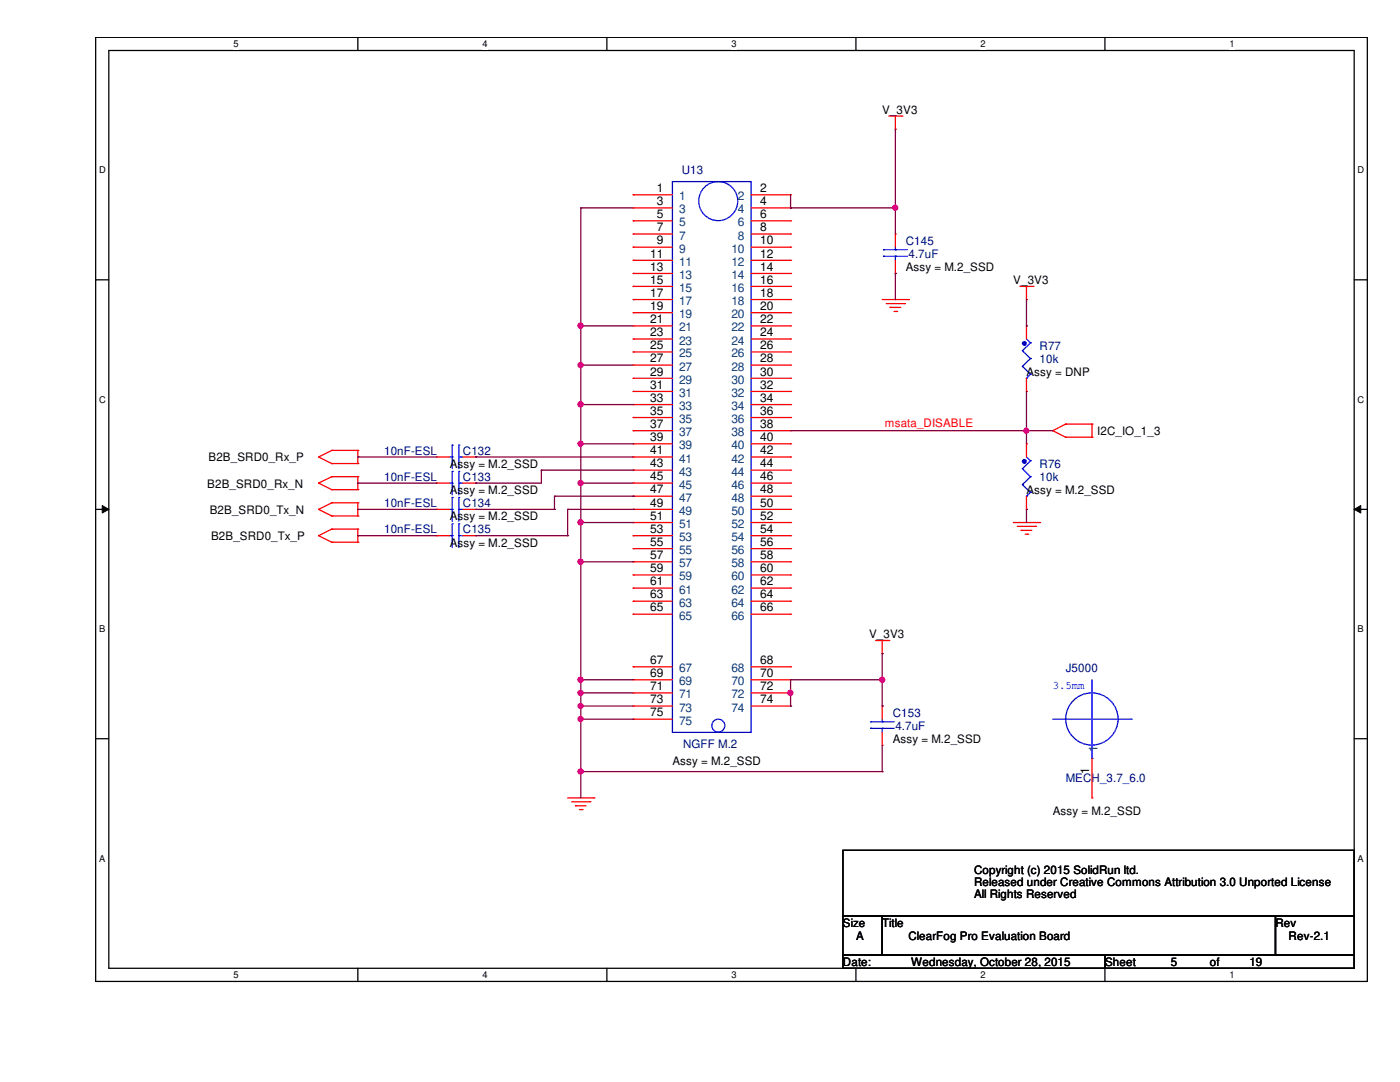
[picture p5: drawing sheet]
<svg xmlns="http://www.w3.org/2000/svg" width="279mm" height="216mm" viewBox="0 0 279 216" stroke-linecap="round" stroke-linejoin="round" font-family="sans-serif">
<path d="M19.1 7.5h253.8v188.3h-253.8zM21.7 10.1h248.6v183.1h-248.6z" fill="none" stroke="#000" stroke-width=".25"/>
<g fill="#fff">
<path d="M46.6 7.7h1v2.1h-1z"/>
<path d="M46.6 193.5h1v2.1h-1z"/>
</g>
<path d="M71.4 7.5v2.6M71.4 193.2v2.6" fill="none" stroke="#000" stroke-width=".25"/>
<g fill="#fff">
<path d="M96.3 7.7h1v2.1h-1z"/>
<path d="M96.3 193.5h1v2.1h-1z"/>
</g>
<path d="M121.1 7.5v2.6M121.1 193.2v2.6" fill="none" stroke="#000" stroke-width=".25"/>
<g fill="#fff">
<path d="M146 7.7h1v2.1h-1z"/>
<path d="M146 193.5h1v2.1h-1z"/>
</g>
<path d="M170.8 7.5v2.6M170.8 193.2v2.6" fill="none" stroke="#000" stroke-width=".25"/>
<g fill="#fff">
<path d="M195.7 7.7h1v2.1h-1z"/>
<path d="M195.7 193.5h1v2.1h-1z"/>
</g>
<path d="M220.5 7.5v2.6M220.5 193.2v2.6" fill="none" stroke="#000" stroke-width=".25"/>
<g fill="#fff">
<path d="M245.4 7.7h1v2.1h-1z"/>
<path d="M245.4 193.5h1v2.1h-1z"/>
<path d="M19.8 32.9h1.3v2.1h-1.3z"/>
<path d="M270.9 32.9h1.3v2.1h-1.3z"/>
<path d="M19.8 78.7h1.3v2.1h-1.3z"/>
<path d="M270.9 78.7h1.3v2.1h-1.3z"/>
</g>
<path d="M19.1 55.8h2.6M270.3 55.8h2.6" fill="none" stroke="#000" stroke-width=".25"/>
<g fill="#fff">
<path d="M19.8 124.5h1.2v2.1h-1.2z"/>
<path d="M270.9 124.5h1.3v2.1h-1.3z"/>
</g>
<path d="M19.1 101.6h2.6M270.3 101.6h2.6" fill="none" stroke="#000" stroke-width=".25"/>
<path d="M20.4 100.9l1.3 .7-1.3 .8zM270.3 101.6l1.3-.7v1.5z" fill="#000"/>
<path d="M20.4 100.9l1.3 .7-1.3 .8zM270.3 101.6l1.3-.7v1.5z" fill="none" stroke="#000" stroke-width=".2"/>
<g fill="#fff">
<path d="M19.8 170.3h1.2v2h-1.2z"/>
<path d="M270.9 170.3h1.3v2h-1.3z"/>
</g>
<path d="M19.1 147.4h2.6M270.3 147.4h2.6M168.2 169.7h102.1v13.1h-102.1zM168.2 182.8h7.9v7.8h-7.9zM168.2 190.6h52.4v2.6h-52.4zM176.1 182.8h78.5v7.8h-78.5zM220.6 190.6h49.7v2.6h-49.7zM254.6 182.8h15.7v7.8h-15.7z" fill="none" stroke="#000" stroke-width=".25"/>
<g fill="none" stroke="#f00" stroke-width=".25">
<path d="M177.4 23.2h2.6M178.7 25.8h.1M178.7 23.2v2.6M180 23.2h.1M176.1 59.8h5.2M178.7 46.7h.1M178.7 54.6h.1M178.7 46.7v2.6M178.7 51.9v2.7M181.3 59.8h.1M203.5 57.1h2.7M204.9 59.8h.1"/>
<path d="M204.9 57.1v2.7M206.2 57.1h.1M176.9 60.6h3.6M177.6 61.3h.1M177.6 61.3h2.1M178.4 62.1h.5M178.9 62.1h.1M180.5 60.6h.1M63.6 96.4h.1M63.6 91.2h.1M63.6 96.4l2.6 1.3M63.6 91.2l2.6 1.3"/>
<path d="M66.2 97.7h.1M66.2 95.1h.1M66.2 92.5h.1M66.2 89.9h.1M66.2 97.7h5.2M66.2 95.1l-2.6 1.3M66.2 95.1h5.2M66.2 92.5h5.2M66.2 89.9l-2.6 1.3M66.2 89.9h5.2M71.4 95.1h.1M71.4 97.7h.1"/>
<path d="M71.4 89.9h.1M71.4 92.5h.1M71.4 89.9v2.6M71.4 95.1v2.6M87.1 91.2h.1M87.1 91.2h2.6M92.4 91.2h2.6M95 91.2h.1M210.1 85.9h.1M210.1 85.9l2.6 1.3M212.7 84.6h.1M212.7 87.2h.1"/>
<path d="M212.7 84.6h5.2M212.7 84.6l-2.6 1.3M212.7 87.2h5.2M217.9 87.2h.1M217.9 84.6h.1M217.9 84.6v2.6M63.6 106.9h.1M63.6 101.6h.1M63.6 106.9l2.6 1.3M63.6 101.6l2.6 1.4M66.2 108.2h.1M66.2 105.6h.1"/>
<path d="M66.2 103h.1M66.2 100.3h.1M66.2 108.2h5.2M66.2 105.6l-2.6 1.3M66.2 105.6h5.2M66.2 103h5.2M66.2 100.3l-2.6 1.3M66.2 100.3h5.2M71.4 105.6h.1M71.4 108.2h.1M71.4 100.3h.1M71.4 103h.1"/>
<path d="M71.4 100.3v2.7M71.4 105.6v2.6M87.1 106.9h.1M87.1 106.9h2.6M92.4 106.9h2.6M95 106.9h.1M202.2 104.3h5.3M203 105h3.7M203.8 105.8h.1M203.8 105.8h2.1M204.6 106.6h.5M205.1 106.6h.1"/>
<path d="M206.7 105h.1M207.5 104.3h.1M174.8 127.8h2.6M176.1 130.4h.1M176.1 127.8v2.6M177.4 127.8h.1M113.3 159.2h5.2M114.1 160h3.6M117.7 160h.1M118.5 159.2h.1M217.9 159.2h.1M217.9 151.3v7.9"/>
<path d="M114.9 160.8h.1M114.9 160.8h2.1M115.7 161.5h.5M116.2 161.5h.1"/>
</g>
<g fill="none" stroke="#00f" stroke-width=".25">
<path d="M176.3 51.1h.1M176.3 49.8h.1M176.3 51.1h4.8M176.3 49.8h4.8M178.7 49.8h.1M178.7 51.1h.1M178.7 49.3v.5M178.7 51.1v.8M89.7 91.2h.6M90.3 91.2h.1M90.3 88.8h.1M90.3 88.8v4.7"/>
<path d="M91.6 88.8h.1M91.6 91.2h.1M91.6 88.8v4.7M91.6 91.2h.8M204 93.5h.1M204 96.7h.1M204 93.5l1.7 1.6M204 96.7l1.7 1.6M204.9 99h.1M204.9 91.2l.8 .7M205.7 91.9h.1M205.7 95.1h.1"/>
<path d="M205.7 98.3h.1M205.7 91.9l-1.7 1.6M205.7 95.1l-1.7 1.6M205.7 98.3l-.8 .7M89.7 106.9h.6M90.3 106.9h.1M90.3 104.5h.1M90.3 104.5v4.7M91.6 104.5h.1M91.6 106.9h.1M91.6 106.9h.8M91.6 104.5v4.7"/>
<path d="M217.9 135.6v15.7M210.1 143.5h15.7M217.9 151.3h.1M225.8 143.5h.1"/>
<circle cx="217.9" cy="143.5" r="5.2"/>
</g>
<circle cx="204.4" cy="92.1" r=".38" fill="#00f"/>
<g fill="none" stroke="#00f" stroke-width=".25">
<path d="M204 70h.1M204 73.1h.1M204 70l1.7 1.5M204 73.1l1.7 1.6M204.9 75.5h.1M204.9 67.6l.8 .8M205.7 68.4h.1M205.7 71.5h.1M205.7 74.7h.1M205.7 68.4l-1.7 1.6M205.7 71.5l-1.7 1.6M205.7 74.7l-.8 .8"/>
<path d="M89.7 96.4h.6M90.3 96.4h.1M90.3 94.1h.1M90.3 94.1v4.7M91.6 94.1h.1M91.6 96.4h.1M91.6 96.4h.8M91.6 94.1v4.7M173.7 145.3h.1M173.7 144h.1M173.7 145.3h4.7M173.7 144h4.7"/>
<path d="M176.1 144h.1M176.1 145.3h.1M176.1 143.5v.5M176.1 145.3v.8"/>
<circle cx="204.4" cy="92.1" r=".38"/>
</g>
<path d="M87.1 96.4h.1M87.1 96.4h2.6M92.4 96.4h2.6M95 96.4h.1M204.9 88.6h.1M204.9 88.6v2.6M204.9 99v2.6M204.9 101.6h.1M176.1 140.9h.1M176.1 148.7h.1M176.1 140.9v2.6M176.1 146.1v2.6" fill="none" stroke="#f00" stroke-width=".25"/>
<circle cx="204.4" cy="68.5" r=".38" fill="#00f"/>
<g fill="none" stroke="#00f" stroke-width=".25">
<path d="M134.2 36.2h15.7v109.9h-15.7zM90.3 99.3h.1M90.3 99.3v4.7M91.6 99.3h.1M91.6 99.3v4.7M89.7 101.6h.6M90.3 101.6h.1M91.6 101.6h.1M91.6 101.6h.8"/>
<circle cx="143.3" cy="40.1" r="3.9"/>
<circle cx="204.4" cy="68.5" r=".38"/>
<circle cx="143.4" cy="144.8" r="1.3"/>
</g>
<g fill="none" stroke="#f00" stroke-width=".25">
<path d="M126.4 38.9h.1M126.4 38.9h7.8M149.9 38.9h7.9M157.8 38.9h.1M126.4 41.5h.1M126.4 44.1h.1M126.4 46.7h.1M126.4 49.3h.1M126.4 51.9h.1M126.4 54.6h.1M126.4 57.1h.1M126.4 59.8h.1"/>
<path d="M126.4 41.5h7.8M126.4 44.1h7.8M126.4 46.7h7.8M126.4 49.3h7.8M126.4 51.9h7.8M126.4 54.6h7.8M126.4 57.1h7.8M126.4 59.8h7.8M149.9 41.5h7.9M149.9 44.1h7.9M149.9 46.7h7.9M149.9 49.3h7.9"/>
<path d="M149.9 51.9h7.9M149.9 54.6h7.9M149.9 57.1h7.9M149.9 59.8h7.9M157.8 41.5h.1M157.8 44.1h.1M157.8 46.7h.1M157.8 49.3h.1M157.8 51.9h.1M157.8 54.6h.1M157.8 57.1h.1M157.8 59.8h.1"/>
<path d="M126.4 62.4h.1M126.4 65h.1M126.4 67.6h.1M126.4 70.2h.1M126.4 72.9h.1M126.4 75.5h.1M126.4 78.1h.1M126.4 62.4h7.8M126.4 65h7.8M126.4 67.6h7.8M126.4 70.2h7.8M126.4 72.9h7.8"/>
<path d="M126.4 75.5h7.8M126.4 78.1h7.8M149.9 62.4h7.9M149.9 65h7.9M149.9 67.6h7.9M149.9 70.2h7.9M149.9 72.9h7.9M149.9 75.5h7.9M149.9 78.1h7.9M157.8 62.4h.1M157.8 65h.1M157.8 67.6h.1"/>
<path d="M157.8 70.2h.1M157.8 72.9h.1M157.8 75.5h.1M157.8 78.1h.1M204.9 65h.1M204.9 78.1h.1M204.9 65v2.6M204.9 75.5v2.6M126.4 80.7h.1M126.4 83.3h.1M126.4 85.9h.1M126.4 88.6h.1"/>
<path d="M126.4 91.2h.1M126.4 93.8h.1M126.4 96.4h.1M126.4 99h.1M126.4 80.7h7.8M126.4 83.3h7.8M126.4 85.9h7.8M126.4 88.6h7.8M126.4 91.2h7.8M126.4 93.8h7.8M126.4 96.4h7.8M126.4 99h7.8"/>
<path d="M149.9 80.7h7.9M149.9 83.3h7.9M149.9 85.9h7.9M149.9 88.6h7.9M149.9 91.2h7.9M149.9 93.8h7.9M149.9 96.4h7.9M149.9 99h7.9M157.8 80.7h.1M157.8 83.3h.1M157.8 85.9h.1M157.8 88.6h.1"/>
<path d="M157.8 91.2h.1M157.8 93.8h.1M157.8 96.4h.1M157.8 99h.1M87.1 101.6h.1M87.1 101.6h2.6M92.4 101.6h2.6M95 101.6h.1M126.4 101.6h.1M126.4 104.3h.1M126.4 106.9h.1M126.4 109.5h.1"/>
<path d="M126.4 112.1h.1M126.4 114.7h.1M126.4 117.3h.1M126.4 120h.1M126.4 101.6h7.8M126.4 104.3h7.8M126.4 106.9h7.8M126.4 109.5h7.8M126.4 112.1h7.8M126.4 114.7h7.8M126.4 117.3h7.8M126.4 120h7.8"/>
<path d="M149.9 101.6h7.9M149.9 104.3h7.9M149.9 106.9h7.9M149.9 109.5h7.9M149.9 112.1h7.9M149.9 114.7h7.9M149.9 117.3h7.9M149.9 120h7.9M157.8 101.6h.1M157.8 104.3h.1M157.8 106.9h.1M157.8 109.5h.1"/>
<path d="M157.8 112.1h.1M157.8 114.7h.1M157.8 117.3h.1M157.8 120h.1M126.4 122.6h.1M126.4 133.1h.1M126.4 135.6h.1M126.4 138.3h.1M126.4 122.6h7.8M126.4 133.1h7.8M126.4 135.6h7.8M126.4 138.3h7.8"/>
<path d="M149.9 122.6h7.9M149.9 133.1h7.9M149.9 135.6h7.9M149.9 138.3h7.9M157.8 122.6h.1M157.8 133.1h.1M157.8 135.6h.1M157.8 138.3h.1M126.4 140.9h.1M126.4 143.5h.1M126.4 140.9h7.8M126.4 143.5h7.8"/>
<path d="M149.9 140.9h7.9M157.8 140.9h.1"/>
</g>
<path d="M115.9 41.5h.1M115.9 41.5h10.5M115.9 41.5v23.5M115.9 65h.1" fill="none" stroke="#7f003f" stroke-width=".25"/>
<circle cx="115.9" cy="65" r=".51" fill="#f0f"/>
<circle cx="115.9" cy="65" r=".51" fill="none" stroke="#f0f" stroke-width=".25"/>
<path d="M178.7 25.8v15.7M178.7 41.5h.1" fill="none" stroke="#7f003f" stroke-width=".25"/>
<circle cx="178.7" cy="41.4" r=".5" fill="#f0f"/>
<circle cx="178.7" cy="41.4" r=".5" fill="none" stroke="#f0f" stroke-width=".25"/>
<path d="M157.8 41.5h.1M157.8 41.5h20.9M115.9 72.9h.1M115.9 72.9h10.5" fill="none" stroke="#7f003f" stroke-width=".25"/>
<circle cx="115.9" cy="72.9" r=".51" fill="#f0f"/>
<circle cx="115.9" cy="72.9" r=".51" fill="none" stroke="#f0f" stroke-width=".25"/>
<path d="M115.9 72.9v7.8M115.9 80.7h.1M115.9 80.7h10.5" fill="none" stroke="#7f003f" stroke-width=".25"/>
<circle cx="115.9" cy="80.7" r=".51" fill="#f0f"/>
<circle cx="115.9" cy="80.7" r=".51" fill="none" stroke="#f0f" stroke-width=".25"/>
<path d="M115.9 88.6h.1M115.9 80.7v7.9M115.9 88.6h10.5" fill="none" stroke="#7f003f" stroke-width=".25"/>
<circle cx="115.9" cy="88.5" r=".5" fill="#f0f"/>
<circle cx="115.9" cy="88.5" r=".5" fill="none" stroke="#f0f" stroke-width=".25"/>
<path d="M95 91.2h.1M95 96.4h.1M95 91.2h31.4M108 93.8h.1M108 93.8v2.6h-13M108 93.8h18.4M115.9 96.4h.1M115.9 88.6v15.7M115.9 96.4h10.5M126.4 93.8h.1M115.9 104.3h.1" fill="none" stroke="#7f003f" stroke-width=".25"/>
<circle cx="115.9" cy="96.4" r=".51" fill="#f0f"/>
<circle cx="115.9" cy="96.4" r=".51" fill="none" stroke="#f0f" stroke-width=".25"/>
<circle cx="115.9" cy="104.2" r=".51" fill="#f0f"/>
<circle cx="115.9" cy="104.2" r=".51" fill="none" stroke="#f0f" stroke-width=".25"/>
<g fill="none" stroke="#7f003f" stroke-width=".25">
<path d="M110.7 99h.1M110.7 99v2.6M110.7 99h15.7M126.4 99h.1M95 101.6h15.7M95 106.9h18.3M110.7 101.6h.1M113.3 106.9h.1M113.3 101.6h.1M113.3 101.6h13.1M113.3 101.6v5.3M115.9 104.3h.1"/>
<path d="M115.9 112.1h.1M115.9 104.3h10.5M115.9 104.3v7.8M115.9 112.1h10.5M126.4 101.6h.1"/>
</g>
<circle cx="115.9" cy="112.1" r=".51" fill="#f0f"/>
<circle cx="115.9" cy="112.1" r=".51" fill="none" stroke="#f0f" stroke-width=".25"/>
<path d="M157.8 138.3h.1M176.1 130.4h.1M176.1 135.6h.1M176.1 130.4v5.2M176.1 135.6h-18.3v2.7" fill="none" stroke="#7f003f" stroke-width=".25"/>
<circle cx="157.7" cy="138.3" r=".51" fill="#f0f"/>
<circle cx="157.7" cy="138.3" r=".51" fill="none" stroke="#f0f" stroke-width=".25"/>
<path d="M204.9 78.1v7.8M204.9 85.9h.1M157.8 138.3v2.6M157.8 140.9h.1" fill="none" stroke="#7f003f" stroke-width=".25"/>
<circle cx="204.8" cy="85.9" r=".5" fill="#f0f"/>
<circle cx="204.8" cy="85.9" r=".5" fill="none" stroke="#f0f" stroke-width=".25"/>
<path d="M204.9 59.8v5.2M204.9 65h.1M176.1 135.6v5.3M176.1 140.9h.1" fill="none" stroke="#7f003f" stroke-width=".25"/>
<circle cx="176.1" cy="135.6" r=".51" fill="#f0f"/>
<circle cx="176.1" cy="135.6" r=".51" fill="none" stroke="#f0f" stroke-width=".25"/>
<path d="M115.9 154h.1M115.9 154h60.2M176.1 154h.1M176.1 148.7v5.3" fill="none" stroke="#7f003f" stroke-width=".25"/>
<circle cx="115.9" cy="153.9" r=".5" fill="#f0f"/>
<circle cx="115.9" cy="153.9" r=".5" fill="none" stroke="#f0f" stroke-width=".25"/>
<path d="M157.8 85.9h47.1M204.9 85.9h.1M204.9 101.6h.1M204.9 101.6v2.7M115.9 138.3h.1M115.9 138.3h10.5M115.9 154h.1M115.9 154v5.2" fill="none" stroke="#7f003f" stroke-width=".25"/>
<circle cx="115.9" cy="138.3" r=".51" fill="#f0f"/>
<circle cx="115.9" cy="138.3" r=".51" fill="none" stroke="#f0f" stroke-width=".25"/>
<path d="M115.9 138.3v2.6M115.9 140.9h.1M115.9 140.9h10.5" fill="none" stroke="#7f003f" stroke-width=".25"/>
<circle cx="115.9" cy="140.9" r=".5" fill="#f0f"/>
<circle cx="115.9" cy="140.9" r=".5" fill="none" stroke="#f0f" stroke-width=".25"/>
<path d="M71.4 96.4h.1M71.4 91.2h.1M71.4 96.4h15.7M71.4 91.2h15.7M71.4 106.9h.1M71.4 101.6h.1M71.4 106.9h15.7M71.4 101.6h15.7M115.9 112.1v23.5M115.9 135.6h.1M115.9 143.5h.1M115.9 140.9v2.6" fill="none" stroke="#7f003f" stroke-width=".25"/>
<circle cx="115.9" cy="135.6" r=".51" fill="#f0f"/>
<circle cx="115.9" cy="135.6" r=".51" fill="none" stroke="#f0f" stroke-width=".25"/>
<path d="M157.8 38.9v2.6M157.8 41.5h.1M115.9 143.5h.1M115.9 154h.1M115.9 143.5h10.5M115.9 143.5v10.5" fill="none" stroke="#7f003f" stroke-width=".25"/>
<circle cx="115.9" cy="143.5" r=".51" fill="#f0f"/>
<circle cx="115.9" cy="143.5" r=".51" fill="none" stroke="#f0f" stroke-width=".25"/>
<g fill="none" stroke="#7f003f" stroke-width=".25">
<path d="M178.7 54.6h.1M178.7 41.5h.1M178.7 41.5v5.2M178.7 54.6v5.2M115.9 65h.1M115.9 72.9h.1M115.9 65v7.9M115.9 65h10.5M204.9 85.9h.1M204.9 85.9v2.7M204.9 85.9h5.2M115.9 135.6h.1"/>
<path d="M115.9 138.3h.1M115.9 135.6h10.5M115.9 135.6v2.7"/>
</g>
<circle cx="115.9" cy="65" r=".51" fill="#f0f"/>
<circle cx="115.9" cy="65" r=".51" fill="none" stroke="#f0f" stroke-width=".25"/>
<circle cx="178.7" cy="41.4" r=".5" fill="#f0f"/>
<circle cx="178.7" cy="41.4" r=".5" fill="none" stroke="#f0f" stroke-width=".25"/>
<circle cx="115.9" cy="72.9" r=".51" fill="#f0f"/>
<circle cx="115.9" cy="72.9" r=".51" fill="none" stroke="#f0f" stroke-width=".25"/>
<circle cx="115.9" cy="80.7" r=".51" fill="#f0f"/>
<circle cx="115.9" cy="80.7" r=".51" fill="none" stroke="#f0f" stroke-width=".25"/>
<circle cx="115.9" cy="88.5" r=".5" fill="#f0f"/>
<circle cx="115.9" cy="88.5" r=".5" fill="none" stroke="#f0f" stroke-width=".25"/>
<circle cx="115.9" cy="96.4" r=".51" fill="#f0f"/>
<circle cx="115.9" cy="96.4" r=".51" fill="none" stroke="#f0f" stroke-width=".25"/>
<circle cx="115.9" cy="104.2" r=".51" fill="#f0f"/>
<circle cx="115.9" cy="104.2" r=".51" fill="none" stroke="#f0f" stroke-width=".25"/>
<circle cx="115.9" cy="112.1" r=".51" fill="#f0f"/>
<circle cx="115.9" cy="112.1" r=".51" fill="none" stroke="#f0f" stroke-width=".25"/>
<circle cx="157.7" cy="138.3" r=".51" fill="#f0f"/>
<circle cx="157.7" cy="138.3" r=".51" fill="none" stroke="#f0f" stroke-width=".25"/>
<circle cx="204.8" cy="85.9" r=".5" fill="#f0f"/>
<circle cx="204.8" cy="85.9" r=".5" fill="none" stroke="#f0f" stroke-width=".25"/>
<circle cx="176.1" cy="135.6" r=".51" fill="#f0f"/>
<circle cx="176.1" cy="135.6" r=".51" fill="none" stroke="#f0f" stroke-width=".25"/>
<circle cx="115.9" cy="153.9" r=".5" fill="#f0f"/>
<circle cx="115.9" cy="153.9" r=".5" fill="none" stroke="#f0f" stroke-width=".25"/>
<circle cx="115.9" cy="138.3" r=".51" fill="#f0f"/>
<circle cx="115.9" cy="138.3" r=".51" fill="none" stroke="#f0f" stroke-width=".25"/>
<circle cx="115.9" cy="140.9" r=".5" fill="#f0f"/>
<circle cx="115.9" cy="140.9" r=".5" fill="none" stroke="#f0f" stroke-width=".25"/>
<circle cx="115.9" cy="135.6" r=".51" fill="#f0f"/>
<circle cx="115.9" cy="135.6" r=".51" fill="none" stroke="#f0f" stroke-width=".25"/>
<circle cx="115.9" cy="143.5" r=".51" fill="#f0f"/>
<circle cx="115.9" cy="143.5" r=".51" fill="none" stroke="#f0f" stroke-width=".25"/>
<g font-size="2.4">
<text x="131.1" y="38.3">1</text>
<text x="131.1" y="40.9">3</text>
<text x="151.7" y="38.3">2</text>
<text x="151.7" y="40.9">4</text>
<text x="131.1" y="43.5">5</text>
<text x="131.1" y="46.1">7</text>
<text x="151.7" y="43.5">6</text>
<text x="151.7" y="46.1">8</text>
<text x="129.8" y="51.4">11</text>
<text x="131.1" y="48.8">9</text>
<text x="151.7" y="48.8">10</text>
<text x="151.7" y="51.4">12</text>
<text x="129.8" y="54">13</text>
<text x="129.8" y="56.6">15</text>
<text x="129.8" y="59.2">17</text>
<text x="151.7" y="54">14</text>
<text x="151.7" y="56.6">16</text>
<text x="151.7" y="59.2">18</text>
<text x="129.8" y="61.8">19</text>
<text x="129.8" y="64.5">21</text>
<text x="151.7" y="61.8">20</text>
<text x="151.7" y="64.5">22</text>
<text x="129.8" y="67.1">23</text>
<text x="129.8" y="69.7">25</text>
<text x="151.7" y="67.1">24</text>
<text x="151.7" y="69.7">26</text>
<text x="129.8" y="72.3">27</text>
<text x="129.8" y="74.9">29</text>
<text x="129.8" y="77.6">31</text>
<text x="151.7" y="72.3">28</text>
<text x="151.7" y="74.9">30</text>
<text x="151.7" y="77.6">32</text>
<text x="129.8" y="80.2">33</text>
<text x="129.8" y="82.8">35</text>
<text x="151.7" y="80.2">34</text>
<text x="151.7" y="82.8">36</text>
<text x="129.8" y="85.4">37</text>
<text x="129.8" y="88">39</text>
<text x="151.7" y="85.4">38</text>
<text x="151.7" y="88">40</text>
<text x="129.8" y="90.6">41</text>
<text x="129.8" y="93.3">43</text>
<text x="129.8" y="95.8">45</text>
<text x="151.7" y="90.6">42</text>
<text x="151.7" y="93.3">44</text>
<text x="151.7" y="95.8">46</text>
<text x="129.8" y="98.5">47</text>
<text x="129.8" y="101.1">49</text>
<text x="151.7" y="98.5">48</text>
<text x="151.7" y="101.1">50</text>
<text x="129.8" y="103.7">51</text>
<text x="129.8" y="106.3">53</text>
<text x="151.7" y="103.7">52</text>
<text x="151.7" y="106.3">54</text>
<text x="129.8" y="108.9">55</text>
<text x="129.8" y="111.5">57</text>
<text x="151.7" y="108.9">56</text>
<text x="151.7" y="111.5">58</text>
<text x="129.8" y="114.2">59</text>
<text x="129.8" y="116.8">61</text>
<text x="129.8" y="119.4">63</text>
<text x="151.7" y="114.2">60</text>
<text x="151.7" y="116.8">62</text>
<text x="151.7" y="119.4">64</text>
<text x="129.8" y="122">65</text>
<text x="151.7" y="122">66</text>
<text x="129.8" y="132.5">67</text>
<text x="129.8" y="135.1">69</text>
<text x="129.8" y="137.7">71</text>
<text x="151.7" y="132.5">68</text>
<text x="151.7" y="135.1">70</text>
<text x="151.7" y="137.7">72</text>
<text x="129.8" y="140.3">73</text>
<text x="129.8" y="143">75</text>
<text x="151.7" y="140.3">74</text>
<text x="217.4" y="154.5" transform="rotate(-90 217.4 154.5)">1</text>
</g>
<g font-size="2.4" fill="#003f7f">
<text x="135.5" y="40">1</text>
<text x="147.3" y="40">2</text>
<text x="135.5" y="42.6">3</text>
<text x="135.5" y="45.2">5</text>
<text x="135.5" y="47.8">7</text>
<text x="147.3" y="42.6">4</text>
<text x="147.3" y="45.2">6</text>
<text x="147.3" y="47.8">8</text>
<text x="135.5" y="50.4">9</text>
<text x="135.5" y="53">11</text>
<text x="146" y="50.4">10</text>
<text x="146" y="53">12</text>
<text x="135.5" y="55.7">13</text>
<text x="135.5" y="58.3">15</text>
<text x="146" y="55.7">14</text>
<text x="146" y="58.3">16</text>
<text x="135.5" y="60.9">17</text>
<text x="135.5" y="63.5">19</text>
<text x="146" y="60.9">18</text>
<text x="146" y="63.5">20</text>
<text x="135.5" y="66.1">21</text>
<text x="135.5" y="68.7">23</text>
<text x="135.5" y="71.3">25</text>
<text x="146" y="66.1">22</text>
<text x="146" y="68.7">24</text>
<text x="146" y="71.3">26</text>
<text x="135.5" y="74">27</text>
<text x="135.5" y="76.6">29</text>
<text x="146" y="74">28</text>
<text x="146" y="76.6">30</text>
<text x="135.5" y="79.2">31</text>
<text x="135.5" y="81.8">33</text>
<text x="146" y="79.2">32</text>
<text x="146" y="81.8">34</text>
<text x="135.5" y="84.4">35</text>
<text x="135.5" y="87">37</text>
<text x="135.5" y="89.7">39</text>
<text x="146" y="84.4">36</text>
<text x="146" y="87">38</text>
<text x="146" y="89.7">40</text>
<text x="135.5" y="92.3">41</text>
<text x="135.5" y="94.9">43</text>
<text x="146" y="92.3">42</text>
<text x="146" y="94.9">44</text>
<text x="135.5" y="97.5">45</text>
<text x="135.5" y="100.1">47</text>
<text x="146" y="97.5">46</text>
<text x="146" y="100.1">48</text>
<text x="135.5" y="102.7">49</text>
<text x="135.5" y="105.4">51</text>
<text x="135.5" y="108">53</text>
<text x="146" y="102.7">50</text>
<text x="146" y="105.4">52</text>
<text x="146" y="108">54</text>
<text x="135.5" y="110.6">55</text>
<text x="135.5" y="113.2">57</text>
<text x="146" y="110.6">56</text>
<text x="146" y="113.2">58</text>
<text x="135.5" y="115.8">59</text>
<text x="135.5" y="118.4">61</text>
<text x="146" y="115.8">60</text>
<text x="146" y="118.4">62</text>
<text x="135.5" y="121.1">63</text>
<text x="135.5" y="123.7">65</text>
<text x="146" y="121.1">64</text>
<text x="146" y="123.7">66</text>
<text x="135.5" y="134.2">67</text>
<text x="135.5" y="136.7">69</text>
<text x="146" y="134.2">68</text>
<text x="146" y="136.7">70</text>
<text x="135.5" y="139.4">71</text>
<text x="135.5" y="142">73</text>
<text x="146" y="139.4">72</text>
<text x="146" y="142">74</text>
<text x="135.5" y="144.6">75</text>
<text x="219" y="150" transform="rotate(-90 219 150)">1</text>
</g>
<g font-size="2.3">
<text x="176.1" y="22.7">V_3V3</text>
<text x="180.8" y="54.1">Assy = M.2_SSD</text>
<text x="202.2" y="56.7">V_3V3</text>
<text x="204.9" y="75">Assy = DNP</text>
<text x="219" y="86.8">I2C_IO_1_3</text>
<text x="41.6" y="92">B2B_SRD0_Rx_P</text>
<text x="89.7" y="93.3">Assy = M.2_SSD</text>
<text x="41.4" y="97.3">B2B_SRD0_Rx_N</text>
<text x="89.7" y="98.6">Assy = M.2_SSD</text>
<text x="204.9" y="98.6">Assy = M.2_SSD</text>
<text x="41.9" y="102.5">B2B_SRD0_Tx_N</text>
<text x="42.1" y="107.7">B2B_SRD0_Tx_P</text>
<text x="89.7" y="103.8">Assy = M.2_SSD</text>
<text x="89.7" y="109.1">Assy = M.2_SSD</text>
<text x="173.4" y="127.3">V_3V3</text>
<text x="178.2" y="148.3">Assy = M.2_SSD</text>
<text x="134.2" y="152.7">Assy = M.2_SSD</text>
<text x="210.1" y="162.7">Assy = M.2_SSD</text>
<text x="194.4" y="174.5">Copyright (c) 2015 SolidRun ltd.</text>
<text x="194.4" y="176.9">Released under Creative Commons Attribution 3.0 Unported License</text>
<text x="194.4" y="179.3">All Rights Reserved</text>
<text x="168.2" y="184.9">Size</text>
<text x="176.1" y="184.9">Title</text>
<text x="254.6" y="184.9">Rev</text>
<text x="170.9" y="187.5">A</text>
<text x="181.3" y="187.5">ClearFog Pro Evaluation Board</text>
<text x="257.2" y="187.5">Rev-2.1</text>
<text x="168.2" y="192.7">Date:</text>
<text x="181.8" y="192.7">Wednesday, October 28, 2015</text>
<text x="220.6" y="192.7">Sheet</text>
<text x="233.6" y="192.7">5</text>
<text x="241.5" y="192.7">of</text>
<text x="249.3" y="192.7">19</text>
</g>
<g font-size="2.3" fill="#00007f">
<text x="136.1" y="34.7">U13</text>
<text x="180.8" y="48.9">C145</text>
<text x="181.3" y="51.5">4.7uF</text>
<text x="207.5" y="69.8">R77</text>
<text x="207.5" y="72.4">10k</text>
<text x="76.7" y="90.7">10nF-ESL</text>
<text x="76.7" y="96">10nF-ESL</text>
<text x="92.4" y="90.7">C132</text>
<text x="92.4" y="96">C133</text>
<text x="207.5" y="93.3">R76</text>
<text x="207.5" y="96">10k</text>
<text x="76.7" y="101.2">10nF-ESL</text>
<text x="92.4" y="101.2">C134</text>
<text x="76.7" y="106.4">10nF-ESL</text>
<text x="92.4" y="106.4">C135</text>
<text x="212.7" y="134.2">J5000</text>
<text x="178.2" y="143">C153</text>
<text x="136.3" y="149.3">NGFF M.2</text>
<text x="178.7" y="145.7">4.7uF</text>
<text x="212.7" y="156.1">MECH_3.7_6.0</text>
</g>
<text font-size="2.3" fill="#f00" x="176.6" y="85.2">msata_DISABLE</text>
<text font-size="2.3" fill="#00f" x="210.1" y="137.5">3.5mm</text>
<g font-size="1.9">
<text x="46.6" y="9.4">5</text>
<text x="96.3" y="9.4">4</text>
<text x="146" y="9.4">3</text>
<text x="195.7" y="9.4">2</text>
<text x="245.4" y="9.4">1</text>
<text x="19.8" y="34.6">D</text>
<text x="270.9" y="34.6">D</text>
<text x="19.8" y="80.3">C</text>
<text x="270.9" y="80.3">C</text>
<text x="19.8" y="126.2">B</text>
<text x="270.9" y="126.2">B</text>
<text x="19.8" y="171.9">A</text>
<text x="270.9" y="171.9">A</text>
<text x="46.6" y="195.2">5</text>
<text x="96.3" y="195.2">4</text>
<text x="146" y="195.2">3</text>
<text x="195.7" y="195.2">2</text>
<text x="245.4" y="195.2">1</text>
</g>
</svg>
